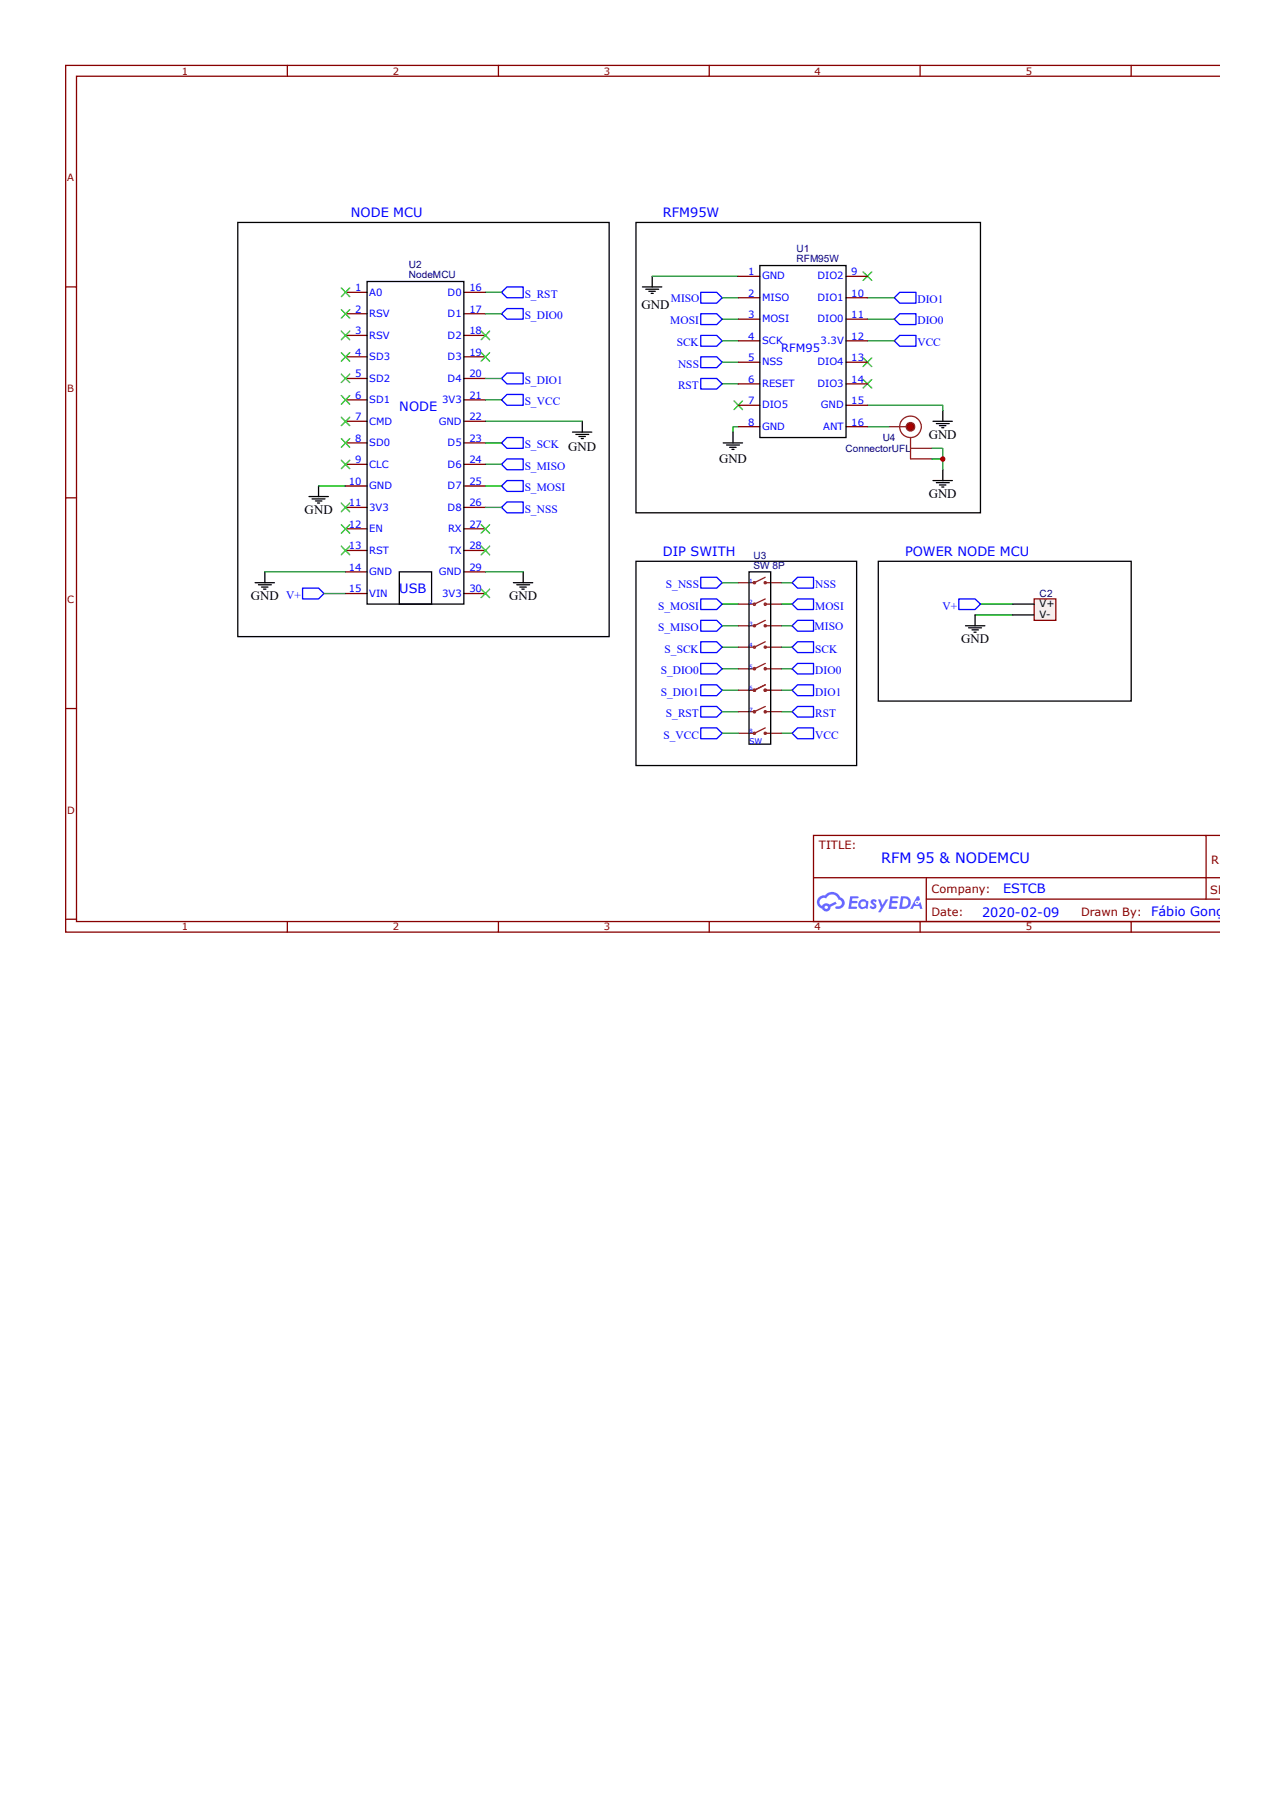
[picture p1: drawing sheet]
<svg xmlns="http://www.w3.org/2000/svg" width="210mm" height="297mm" viewBox="0 0 210 297" stroke-linecap="round" stroke-linejoin="round" font-family="sans-serif">
<g fill="none" stroke="#800" stroke-width=".21">
<path d="M10.8 10.7h.1M10.8 10.7h189.6M10.8 10.7v142.5h189.6M12.6 12.5h.1M12.6 12.5v139h187.8h-66.7v-14.2h66.7M12.6 12.5h187.8M47.2 10.7v1.8M81.9 10.7v1.8M116.5 10.7v1.8M151.2 10.7v1.8M185.9 10.7v1.8M10.8 47.2h1.8"/>
<path d="M10.8 81.8h1.8M10.8 116.5h1.8M198.2 137.3v10.5M10.8 151.1h1.8M47.2 151.5v1.7M81.9 151.5v1.7M116.5 151.5v1.7M133.7 144.3h66.7M151.2 151.5v1.7M152.2 147.8h48.2M152.2 144.3v7M185.9 151.5v1.7"/>
</g>
<g fill="#58f">
<path d="M143.2 147.9l.4-.1 .3 .1 .2 .1-.2 .3a.23 .23 0 0 0-.2-.1 .23 .23 0 0 0-.2 .1 .61 .61 0 0 1 .5 .5 .61 .61 0 0 1-.4 .6h-.3l-.4-.3 .2-.3 .4 .3 .1-.2a.93 .93 0 0 1-.5-.8z"/>
<path d="M144.3 147.8h.4l.3 1 .5-1h.5l-1.3 2.1h-.4l.4-.7z"/>
<path d="M139.7 147.3l1.3 .1v.2l-.1 .1h-.8l-.1 .4h.8l.1 .2-.1 .2h-.8l-.1 .5 .9 .1v.2l-1.4 .1z"/>
<path d="M146.3 147.3h1.2l.2 .2-.2 .2h-.8l-.1 .4h.8l.1 .2-.2 .2h-.8v.5l.9 .1v.2l-.2 .1h-1.2z"/>
<path d="M150.7 147.3h.3l.2 .6-.3 .2a.36 .36 0 0 0-.5 .1 .36 .36 0 0 0 .2 .5 .36 .36 0 0 0 .5-.3l.2-.1 .3 1.1h-.4l-.1-.5h-.9l-.2 .5h-.5z"/>
<path d="M150.6 148.3h.2v.1h-.2z"/>
<path d="M148.1 147.3l-.3 2.1h.6a1.05 1.05 0 0 0 1.3-1 1.05 1.05 0 0 0-1.3-1.1zM148.4 147.7a.72 .72 0 0 1 .8 .8 .72 .72 0 0 1-1 .5z"/>
<path d="M141.3 148a.79 .79 0 0 0-.2 1.1 .79 .79 0 0 0 1.1 .2h.4l.1-1.1-.3-.1a.71 .71 0 0 0-1.1-.1zM141.4 148.6a.46 .46 0 0 1 .9 0 .46 .46 0 0 1-.9 0z"/>
<path d="M134.6 147.5a1.1 1.1 0 0 0 .5 1.8 .72 .72 0 0 0 .8 .5 .72 .72 0 0 0 .6-.7l1-.6-.2-.3-1 .5-.1-.1a.78 .78 0 0 0-1.1 .3 .69 .69 0 0 1-.3-1 .69 .69 0 0 1 1-.2 1.07 1.07 0 0 1 1-.7 1.07 1.07 0 0 1 1 .9 .55 .55 0 0 1 .5 .5 .55 .55 0 0 1-.5 .6h-.3l-.3 .2a.96 .96 0 0 0 1.6-.5 .97 .97 0 0 0-.7-1.2 1.48 1.48 0 0 0-2.6-.3h-.4zM135.5 149.1a.3 .3 0 0 1 .6 0 .3 .3 0 0 1-.6 0z"/>
</g>
<g fill="none" stroke="#800" stroke-width=".21">
<path d="M56.8 48h3.5M56.8 51.6h3.5M56.8 55.1h3.5M56.8 58.6h3.5M76.2 48h3.6M76.2 51.6h3.6M76.2 55.1h3.6M76.2 58.6h3.6M56.8 62.2h3.5M56.8 65.7h3.5M56.8 69.2h3.5M56.8 72.8h3.5"/>
<path d="M56.8 76.3h3.5M56.8 79.9h3.5M76.2 62.2h3.6M76.2 65.7h3.6M76.2 69.2h3.6M76.2 72.8h3.6M76.2 76.3h3.6M76.2 79.9h3.6M56.8 83.4h3.5M56.8 86.9h3.5M56.8 90.5h3.5M56.8 94h3.5"/>
<path d="M56.8 97.6h3.5M76.2 83.4h3.6M76.2 86.9h3.6M76.2 90.5h3.6M76.2 94h3.6M76.2 97.6h3.6"/>
</g>
<g fill="none" stroke="#000" stroke-width=".21">
<path d="M60.3 46.3h15.9v53h-15.9zM105.6 47.2h3.1M106.1 47.5h2.1M106.6 47.9h1.1M107 48.2h.3M107.2 45.4v1.8M94.1 71h3.2M94.6 71.4h2.1M95.1 71.7h1.1M95.5 72.1h.4M95.7 69.2v1.8M118.8 72.8h3.2"/>
<path d="M119.4 73.1h2.1M119.9 73.5h1.1M120.3 73.9h.3M120.4 71v1.8M153.3 69.2h3.2M153.9 69.6h2.1M154.4 70h1M154.8 70.3h.3M154.9 67.5v1.7M65.6 94h5.3v5.3h-5.3zM84.4 95.8h3.1M84.9 96.1h2.1"/>
<path d="M85.4 96.5h1.1M85.8 96.8h.3M86 94v1.8M123.1 94h3.5v28.3h-3.5z"/>
</g>
<g fill="none" stroke="#080" stroke-width=".21">
<path d="M79.8 48h2.6M79.8 51.6h2.6M107.2 45.4h14.1M118.7 48.9h2.6M118.7 52.5h2.6M118.7 56h2.6M118.7 59.5h2.6M79.8 69.2h15.9M79.8 62.2h2.6M79.8 72.8h2.6M79.8 76.3h2.6M79.8 79.9h2.6"/>
<path d="M118.7 63.1h2.6M121.3 70.1h-.9v.9M142.5 66.6h12.4v.9M79.8 94h6.2M79.8 83.4h2.6M118.7 95.8h2.6M118.7 99.3h2.6M128.4 95.8h1.8M128.4 99.3h1.8M118.7 102.9h2.6M118.7 106.4h2.6M118.7 109.9h2.6"/>
<path d="M118.7 113.4h2.6M118.7 117h2.6M128.4 117h1.8M128.4 102.9h1.8M128.4 106.4h1.8M128.4 109.9h1.8M128.4 113.4h1.8M128.4 120.5h1.8"/>
</g>
<g fill="none" stroke="#00f" stroke-width=".21">
<path d="M82.4 48l.9-.8h2.7v1.7h-2.7zM82.4 51.6l.9-.9h2.7v1.8h-2.7zM115.1 58.6h2.7l.9 .9-.9 .9h-2.7zM115.1 51.6h2.7l.9 .9-.9 .8h-2.7zM115.1 48h2.7l.9 .9-.9 .9h-2.7zM115.1 55.1h2.7l.9 .9-.9 .9h-2.7zM147.8 51.6h2.7v1.7h-2.7l-.9-.8zM147.8 48h2.7v1.8h-2.7l-.9-.9zM147.8 55.1h2.7v1.8h-2.7l-.9-.9zM82.4 72.8l.9-.9h2.7v1.8h-2.7zM82.4 76.3l.9-.9h2.7v1.8h-2.7zM82.4 65.7l.9-.9h2.7v1.8h-2.7z"/>
<path d="M83.3 61.3h2.7v1.8h-2.7l-.9-.9zM83.3 79h2.7v1.8h-2.7l-.9-.9zM115.1 62.2h2.7l.9 .9-.9 .8h-2.7zM82.4 83.4l.9-.9h2.7v1.8h-2.7zM115.1 94.9h2.7l.9 .9-.9 .9h-2.7zM115.1 98.4h2.7l.9 .9-.9 .9h-2.7zM130.2 99.3l.8-.9h2.7v1.8h-2.7zM130.2 95.8l.8-.9h2.7v1.8h-2.7zM115.1 102h2.7l.9 .9-.9 .8h-2.7zM115.1 105.5h2.7l.9 .9-.9 .9h-2.7zM115.1 109h2.7l.9 .9-.9 .9h-2.7zM115.1 112.6h2.7l.9 .8-.9 .9h-2.7z"/>
<path d="M115.1 116.1h2.7l.9 .9-.9 .9h-2.7zM115.1 119.6h2.7l.9 .9-.9 .9h-2.7zM130.2 117l.8-.9h2.7v1.8h-2.7zM130.2 113.4l.8-.8h2.7v1.7h-2.7zM130.2 109.9l.8-.9h2.7v1.8h-2.7zM130.2 102.9l.8-.9h2.7v1.7h-2.7zM131 105.5h2.7v1.8h-2.7l-.8-.9zM130.2 120.5l.8-.9h2.7v1.8h-2.7z"/>
</g>
<g fill="none" stroke="#8d2323" stroke-width=".21">
<path d="M146.1 70.1h3.5M149.6 73.7h3.5M149.6 75.4h3.5M121.3 95.8h2.5M121.3 99.3h2.5M123.8 99.2h.3v.2h-.3zM125.6 99.2h.3v.2h-.3zM125.7 94.9l-1.7 .9M125.7 95.8h2.7M125.7 99.3h2.7M125.7 98.4l-1.7 .9M121.3 102.9h2.5"/>
<path d="M121.3 106.4h2.5M121.3 109.9h2.5M121.3 113.4h2.5M121.3 117h2.5M123.8 109.8h.3v.2h-.3zM123.8 116.9h.3v.2h-.3zM125.6 109.8h.3v.2h-.3zM125.6 116.9h.3v.2h-.3zM125.7 102.9h2.7M125.7 102l-1.7 .9M125.7 106.4h2.7M125.7 105.5l-1.7 .9"/>
<path d="M125.7 109.9h2.7M125.7 109l-1.7 .9M125.7 113.4h2.7M125.7 112.6l-1.7 .8M125.7 117h2.7M125.7 116.1l-1.7 .9M125.7 119.6l-1.7 .9M121.3 120.5h2.5M125.7 120.5h2.7"/>
<circle cx="149.6" cy="70.2" r="1.77"/>
<circle cx="124" cy="95.8" r=".18"/>
<circle cx="125.7" cy="95.8" r=".18"/>
<circle cx="124" cy="106.4" r=".18"/>
<circle cx="124" cy="113.4" r=".18"/>
<circle cx="124" cy="102.8" r=".18"/>
<circle cx="125.7" cy="113.4" r=".18"/>
<circle cx="125.7" cy="106.4" r=".18"/>
<circle cx="125.7" cy="102.8" r=".18"/>
<circle cx="124" cy="120.5" r=".18"/>
<circle cx="125.7" cy="120.5" r=".18"/>
</g>
<path d="M149.6 71.9v3.5" fill="none" stroke="#930" stroke-width=".21"/>
<circle cx="149.6" cy="70.1" r=".7" fill="#900"/>
<circle cx="149.6" cy="70.1" r=".7" fill="none" stroke="#8d2323" stroke-width=".21"/>
<path d="M142.5 70.1h3.6M153.1 73.7h1.8v3.5M153.1 75.4h1.8M161.1 99.3h5.3M160.2 101.1h6.2" fill="none" stroke="#080" stroke-width=".21"/>
<path d="M153.3 79h3.2M153.9 79.3h2.1M154.4 79.7h1M154.9 77.2v1.8M154.8 80h.3M158.7 102.9h3.1M159.2 103.2h2.1M159.7 103.5h1.1M160.1 103.9h.3M160.2 101.1v1.8" fill="none" stroke="#000" stroke-width=".21"/>
<path d="M157.5 98.4h2.7l.9 .9-.9 .9h-2.7z" fill="none" stroke="#00f" stroke-width=".21"/>
<path d="M169.9 98.4h3.6v3.6h-3.6z" fill="#efefef"/>
<path d="M169.9 98.4h3.6v3.6h-3.6z" fill="none" stroke="#800" stroke-width=".21"/>
<g fill="none" stroke="#000" stroke-width=".21">
<path d="M39.1 36.6h61v68h-61zM104.5 36.6h56.6v47.7h-56.6zM52.3 79.9v1.7M41.9 95.8h3.2M42.5 96.1h2.1M43 96.5h1M43.3 96.8h.4M43.5 94v1.8M50.8 81.6h3.2M51.3 82h2.1M51.8 82.3h1.1M52.2 82.7h.3"/>
<path d="M104.5 92.3h36.3v33.5h-36.3zM144.3 92.3h41.6v22.9h-41.6zM166.4 99.3h3.5M166.4 101.1h3.5"/>
</g>
<path d="M49.7 96.7h2.6l.9 .9-.9 .8h-2.6z" fill="none" stroke="#00f" stroke-width=".21"/>
<path d="M142.5 48.9h4.4M142.5 52.5h4.4M142.5 56h4.4M52.3 79.9h4.5M79.8 65.7h2.6M43.5 94h13.3M53.2 97.6h3.6M118.7 120.5h2.6" fill="none" stroke="#080" stroke-width=".21"/>
<g fill="#000">
<path d="M56.1 47.3l1.4 1.5zM57.5 47.3l-1.4 1.5z"/>
<path d="M56.1 50.9l1.4 1.4zM56.1 52.3l1.4-1.4z"/>
<path d="M56.1 54.4l1.4 1.4zM57.5 54.4l-1.4 1.4z"/>
<path d="M56.1 58l1.4 1.4zM56.1 59.4l1.4-1.4z"/>
<path d="M79.1 58l1.4 1.4zM79.1 59.4l1.4-1.4z"/>
<path d="M79.1 54.4l1.4 1.4zM80.5 54.4l-1.4 1.4z"/>
<path d="M141.8 44.7l1.5 1.4zM141.8 46.1l1.5-1.4z"/>
<path d="M141.8 58.8l1.5 1.5zM141.8 60.3l1.5-1.5z"/>
<path d="M56.1 61.5l1.4 1.4zM56.1 62.9l1.4-1.4z"/>
<path d="M56.1 65l1.4 1.4zM57.5 65l-1.4 1.4z"/>
<path d="M56.1 68.6l1.4 1.4zM56.1 70l1.4-1.4z"/>
<path d="M56.1 72.1l1.4 1.4zM57.5 72.1l-1.4 1.4z"/>
<path d="M56.1 75.6l1.4 1.4zM56.1 77l1.4-1.4z"/>
<path d="M120.6 65.9l1.4 1.4zM122 65.9l-1.4 1.4z"/>
<path d="M141.8 62.4l1.5 1.4zM141.8 63.8l1.5-1.4z"/>
<path d="M56.1 82.7l1.4 1.4zM57.5 82.7l-1.4 1.4z"/>
<path d="M56.1 86.2l1.4 1.4zM56.1 87.6l1.4-1.4z"/>
<path d="M56.1 89.8l1.4 1.4zM57.5 89.8l-1.4 1.4z"/>
<path d="M79.1 96.8l1.4 1.4zM80.5 96.8l-1.4 1.4z"/>
<path d="M79.1 89.8l1.4 1.4zM80.5 89.8l-1.4 1.4z"/>
<path d="M79.1 86.2l1.4 1.4zM79.1 87.6l1.4-1.4z"/>
</g>
<g fill="none" stroke="#3c3" stroke-width=".21">
<path d="M56.1 47.3l1.4 1.5M56.1 50.9l1.4 1.4M56.1 54.4l1.4 1.4M56.1 58l1.4 1.4M57.5 47.3l-1.4 1.5M57.5 50.9l-1.4 1.4M57.5 54.4l-1.4 1.4M57.5 58l-1.4 1.4M79.1 58l1.4 1.4M79.1 54.4l1.4 1.4M80.5 58l-1.4 1.4M80.5 54.4l-1.4 1.4"/>
<path d="M141.8 44.7l1.5 1.4M141.8 58.8l1.5 1.5M143.3 44.7l-1.5 1.4M143.3 58.8l-1.5 1.5M56.1 61.5l1.4 1.4M56.1 65l1.4 1.4M56.1 68.6l1.4 1.4M56.1 72.1l1.4 1.4M56.1 75.6l1.4 1.4M57.5 61.5l-1.4 1.4M57.5 65l-1.4 1.4M57.5 68.6l-1.4 1.4"/>
<path d="M57.5 72.1l-1.4 1.4M57.5 75.6l-1.4 1.4M120.6 65.9l1.4 1.4M122 65.9l-1.4 1.4M141.8 62.4l1.5 1.4M143.3 62.4l-1.5 1.4M56.1 82.7l1.4 1.4M56.1 86.2l1.4 1.4M56.1 89.8l1.4 1.4M57.5 82.7l-1.4 1.4M57.5 86.2l-1.4 1.4M57.5 89.8l-1.4 1.4"/>
<path d="M79.1 96.8l1.4 1.4M79.1 89.8l1.4 1.4M79.1 86.2l1.4 1.4M80.5 96.8l-1.4 1.4M80.5 89.8l-1.4 1.4M80.5 86.2l-1.4 1.4"/>
</g>
<circle cx="154.9" cy="75.5" r=".44" fill="#c00"/>
<g fill="none" stroke="#800" stroke-width=".21">
<path d="M121.3 45.4h3.6M121.3 48.9h3.6M121.3 52.5h3.6M121.3 56h3.6M121.3 59.5h3.6M139 45.4h3.5M139 48.9h3.5M139 52.5h3.5M139 56h3.5M139 59.5h3.5M121.3 63.1h3.6M121.3 66.6h3.6"/>
<path d="M121.3 70.1h3.6M139 63.1h3.5M139 66.6h3.5M139 70.1h3.5"/>
</g>
<path d="M124.9 43.6h14.1v28.3h-14.1z" fill="none" stroke="#000" stroke-width=".21"/>
<text font-size="2.4" fill="#00f" x="144.8" y="141.8">RFM 95 &amp; NODEMCU</text>
<g font-size="2.1" fill="#00f">
<text x="57.7" y="35.7">NODE MCU</text>
<text x="108.9" y="35.7">RFM95W</text>
<text x="65.6" y="67.5">NODE</text>
<text x="108.9" y="91.4">DIP SWITH</text>
<text x="148.7" y="91.4">POWER NODE MCU</text>
<text x="65.6" y="97.5">USB</text>
<text x="164.8" y="146.7">ESTCB</text>
<text x="161.4" y="150.7">2020-02-09</text>
<text x="189.1" y="150.6">Fábio Gonç</text>
</g>
<g font-size="2.1">
<text x="105.4" y="50.7">GND</text>
<text x="93.4" y="74.1">GND</text>
<text x="118.1" y="76.2">GND</text>
<text x="152.6" y="72.1">GND</text>
<text x="152.6" y="81.8">GND</text>
<text x="50" y="84.5">GND</text>
<text x="41.2" y="98.6">GND</text>
<text x="83.6" y="98.6">GND</text>
<text x="157.9" y="105.7">GND</text>
</g>
<g font-size="1.9" fill="#00f">
<text x="86.2" y="48.9">S_RST</text>
<text x="86.2" y="52.4">S_DIO0</text>
<text x="110.1" y="53.3">MOSI</text>
<text x="110.2" y="49.6">MISO</text>
<text x="150.7" y="53.3">DIO0</text>
<text x="150.7" y="49.8">DIO1</text>
<text x="111.2" y="56.9">SCK</text>
<text x="128.4" y="57.8">RFM95</text>
<text x="150.7" y="56.9">VCC</text>
<text x="86.2" y="63.1">S_DIO1</text>
<text x="111.4" y="60.4">NSS</text>
<text x="111.4" y="64">RST</text>
<text x="86.2" y="66.6">S_VCC</text>
<text x="86.2" y="73.7">S_SCK</text>
<text x="86.2" y="77.2">S_MISO</text>
<text x="86.2" y="80.8">S_MOSI</text>
<text x="86.2" y="84.3">S_NSS</text>
<text x="47" y="98.4">V+</text>
<text x="108.2" y="100.2">S_MOSI</text>
<text x="109.4" y="96.6">S_NSS</text>
<text x="134" y="100.2">MOSI</text>
<text x="134" y="96.6">NSS</text>
<text x="154.9" y="100.2">V+</text>
<text x="108.2" y="103.7">S_MISO</text>
<text x="109.2" y="107.3">S_SCK</text>
<text x="133.8" y="103.5">MISO</text>
<text x="134" y="107.3">SCK</text>
<text x="108.6" y="110.8">S_DIO0</text>
<text x="134" y="110.8">DIO0</text>
<text x="108.6" y="114.3">S_DIO1</text>
<text x="109.4" y="117.9">S_RST</text>
<text x="134" y="117.9">RST</text>
<text x="134" y="114.3">DIO1</text>
<text x="109" y="121.4">S_VCC</text>
<text x="134" y="121.4">VCC</text>
</g>
<g font-size="1.9" fill="#800">
<text x="134.6" y="139.6">TITLE:</text>
<text x="199" y="141.9">R</text>
<text x="153.1" y="146.7">Company:</text>
<text x="198.9" y="147">Sh</text>
<text x="153.1" y="150.6">Date:</text>
<text x="177.7" y="150.6">Drawn By:</text>
</g>
<g font-size="1.6" fill="#800">
<text x="29.9" y="12.2">1</text>
<text x="64.6" y="12.2">2</text>
<text x="99.2" y="12.2">3</text>
<text x="133.9" y="12.2">4</text>
<text x="168.5" y="12.2">5</text>
<text x="11" y="29.8">A</text>
<text x="11" y="64.5">B</text>
<text x="11" y="99.1">C</text>
<text x="11" y="133.8">D</text>
<text x="29.9" y="152.9">1</text>
<text x="64.6" y="152.9">2</text>
<text x="99.2" y="152.9">3</text>
<text x="133.9" y="152.9">4</text>
<text x="168.5" y="152.9">5</text>
</g>
<g font-size="1.6" fill="#000080">
<text x="130.9" y="41.4">U1</text>
<text x="67.2" y="45.7">NodeMCU</text>
<text x="67.2" y="44.1">U2</text>
<text x="130.9" y="43">RFM95W</text>
<text x="138.9" y="74.2">ConnectorUFL</text>
<text x="145" y="72.5">U4</text>
<text x="123.8" y="93.5">SW 8P</text>
<text x="123.8" y="91.9">U3</text>
<text x="170.8" y="98.1">C2</text>
</g>
<g font-size="1.6" fill="#00f">
<text x="58.4" y="47.9">1</text>
<text x="77.1" y="47.9">16</text>
<text x="122.9" y="45.2">1</text>
<text x="125.2" y="45.9">GND</text>
<text x="134.3" y="45.9">DIO2</text>
<text x="139.9" y="45.2">9</text>
<text x="58.4" y="51.4">2</text>
<text x="60.7" y="48.6">A0</text>
<text x="60.7" y="52.1">RSV</text>
<text x="73.5" y="48.6">D0</text>
<text x="73.5" y="52.1">D1</text>
<text x="77.1" y="51.4">17</text>
<text x="122.9" y="48.7">2</text>
<text x="122.9" y="52.3">3</text>
<text x="125.2" y="49.5">MISO</text>
<text x="125.2" y="53">MOSI</text>
<text x="134.3" y="49.5">DIO1</text>
<text x="134.3" y="53">DIO0</text>
<text x="139.9" y="48.7">10</text>
<text x="139.9" y="52.3">11</text>
<text x="58.4" y="54.9">3</text>
<text x="58.4" y="58.4">4</text>
<text x="60.7" y="55.6">RSV</text>
<text x="60.7" y="59.2">SD3</text>
<text x="73.5" y="55.6">D2</text>
<text x="73.5" y="59.2">D3</text>
<text x="77.1" y="54.9">18</text>
<text x="77.1" y="58.4">19</text>
<text x="122.9" y="55.8">4</text>
<text x="122.9" y="59.3">5</text>
<text x="125.2" y="56.5">SCK</text>
<text x="134.8" y="56.5">3.3V</text>
<text x="139.9" y="55.8">12</text>
<text x="139.9" y="59.3">13</text>
<text x="58.4" y="62">5</text>
<text x="58.4" y="65.5">6</text>
<text x="60.7" y="62.7">SD2</text>
<text x="73.5" y="62.7">D4</text>
<text x="77.1" y="62">20</text>
<text x="77.1" y="65.5">21</text>
<text x="122.9" y="62.9">6</text>
<text x="125.2" y="60">NSS</text>
<text x="125.2" y="63.6">RESET</text>
<text x="134.3" y="60">DIO4</text>
<text x="134.3" y="63.6">DIO3</text>
<text x="139.9" y="62.9">14</text>
<text x="58.4" y="69.1">7</text>
<text x="60.7" y="66.2">SD1</text>
<text x="60.7" y="69.8">CMD</text>
<text x="72.1" y="69.8">GND</text>
<text x="72.6" y="66.2">3V3</text>
<text x="77.1" y="69.1">22</text>
<text x="122.9" y="66.4">7</text>
<text x="122.9" y="70">8</text>
<text x="125.2" y="67.1">DIO5</text>
<text x="125.2" y="70.7">GND</text>
<text x="134.9" y="67.1">GND</text>
<text x="135.3" y="70.7">ANT</text>
<text x="139.9" y="66.4">15</text>
<text x="139.9" y="70">16</text>
<text x="58.4" y="72.6">8</text>
<text x="58.4" y="76.1">9</text>
<text x="60.7" y="73.3">SD0</text>
<text x="60.7" y="76.9">CLC</text>
<text x="73.5" y="73.3">D5</text>
<text x="73.5" y="76.9">D6</text>
<text x="77.1" y="72.6">23</text>
<text x="77.1" y="76.1">24</text>
<text x="57.3" y="79.6">10</text>
<text x="57.3" y="83.2">11</text>
<text x="60.7" y="80.4">GND</text>
<text x="60.7" y="83.9">3V3</text>
<text x="73.5" y="80.4">D7</text>
<text x="73.5" y="83.9">D8</text>
<text x="77.1" y="79.6">25</text>
<text x="77.1" y="83.2">26</text>
<text x="57.3" y="86.7">12</text>
<text x="60.7" y="87.4">EN</text>
<text x="73.6" y="87.4">RX</text>
<text x="77.1" y="86.7">27</text>
<text x="57.3" y="90.3">13</text>
<text x="57.3" y="93.8">14</text>
<text x="60.7" y="91">RST</text>
<text x="60.7" y="94.5">GND</text>
<text x="72.1" y="94.5">GND</text>
<text x="73.7" y="91">TX</text>
<text x="77.1" y="90.3">28</text>
<text x="77.1" y="93.8">29</text>
<text x="57.3" y="97.3">15</text>
<text x="60.7" y="98.1">VIN</text>
<text x="72.6" y="98.1">3V3</text>
<text x="77.1" y="97.3">30</text>
</g>
<g font-size="1.6">
<text x="170.8" y="99.8">V+</text>
<text x="170.8" y="101.6">V-</text>
</g>
<text font-size="1.3" fill="#00f" x="123.1" y="122.3">SW</text>
<g font-size=".9" fill="#00f">
<text x="123.1" y="95.8">1</text>
<text x="123.1" y="99.3">2</text>
<text x="123.1" y="102.9">3</text>
<text x="123.1" y="106.4">4</text>
<text x="123.1" y="109.9">5</text>
<text x="123.1" y="113.5">6</text>
<text x="123.1" y="117">7</text>
<text x="123.1" y="120.6">8</text>
</g>
</svg>
